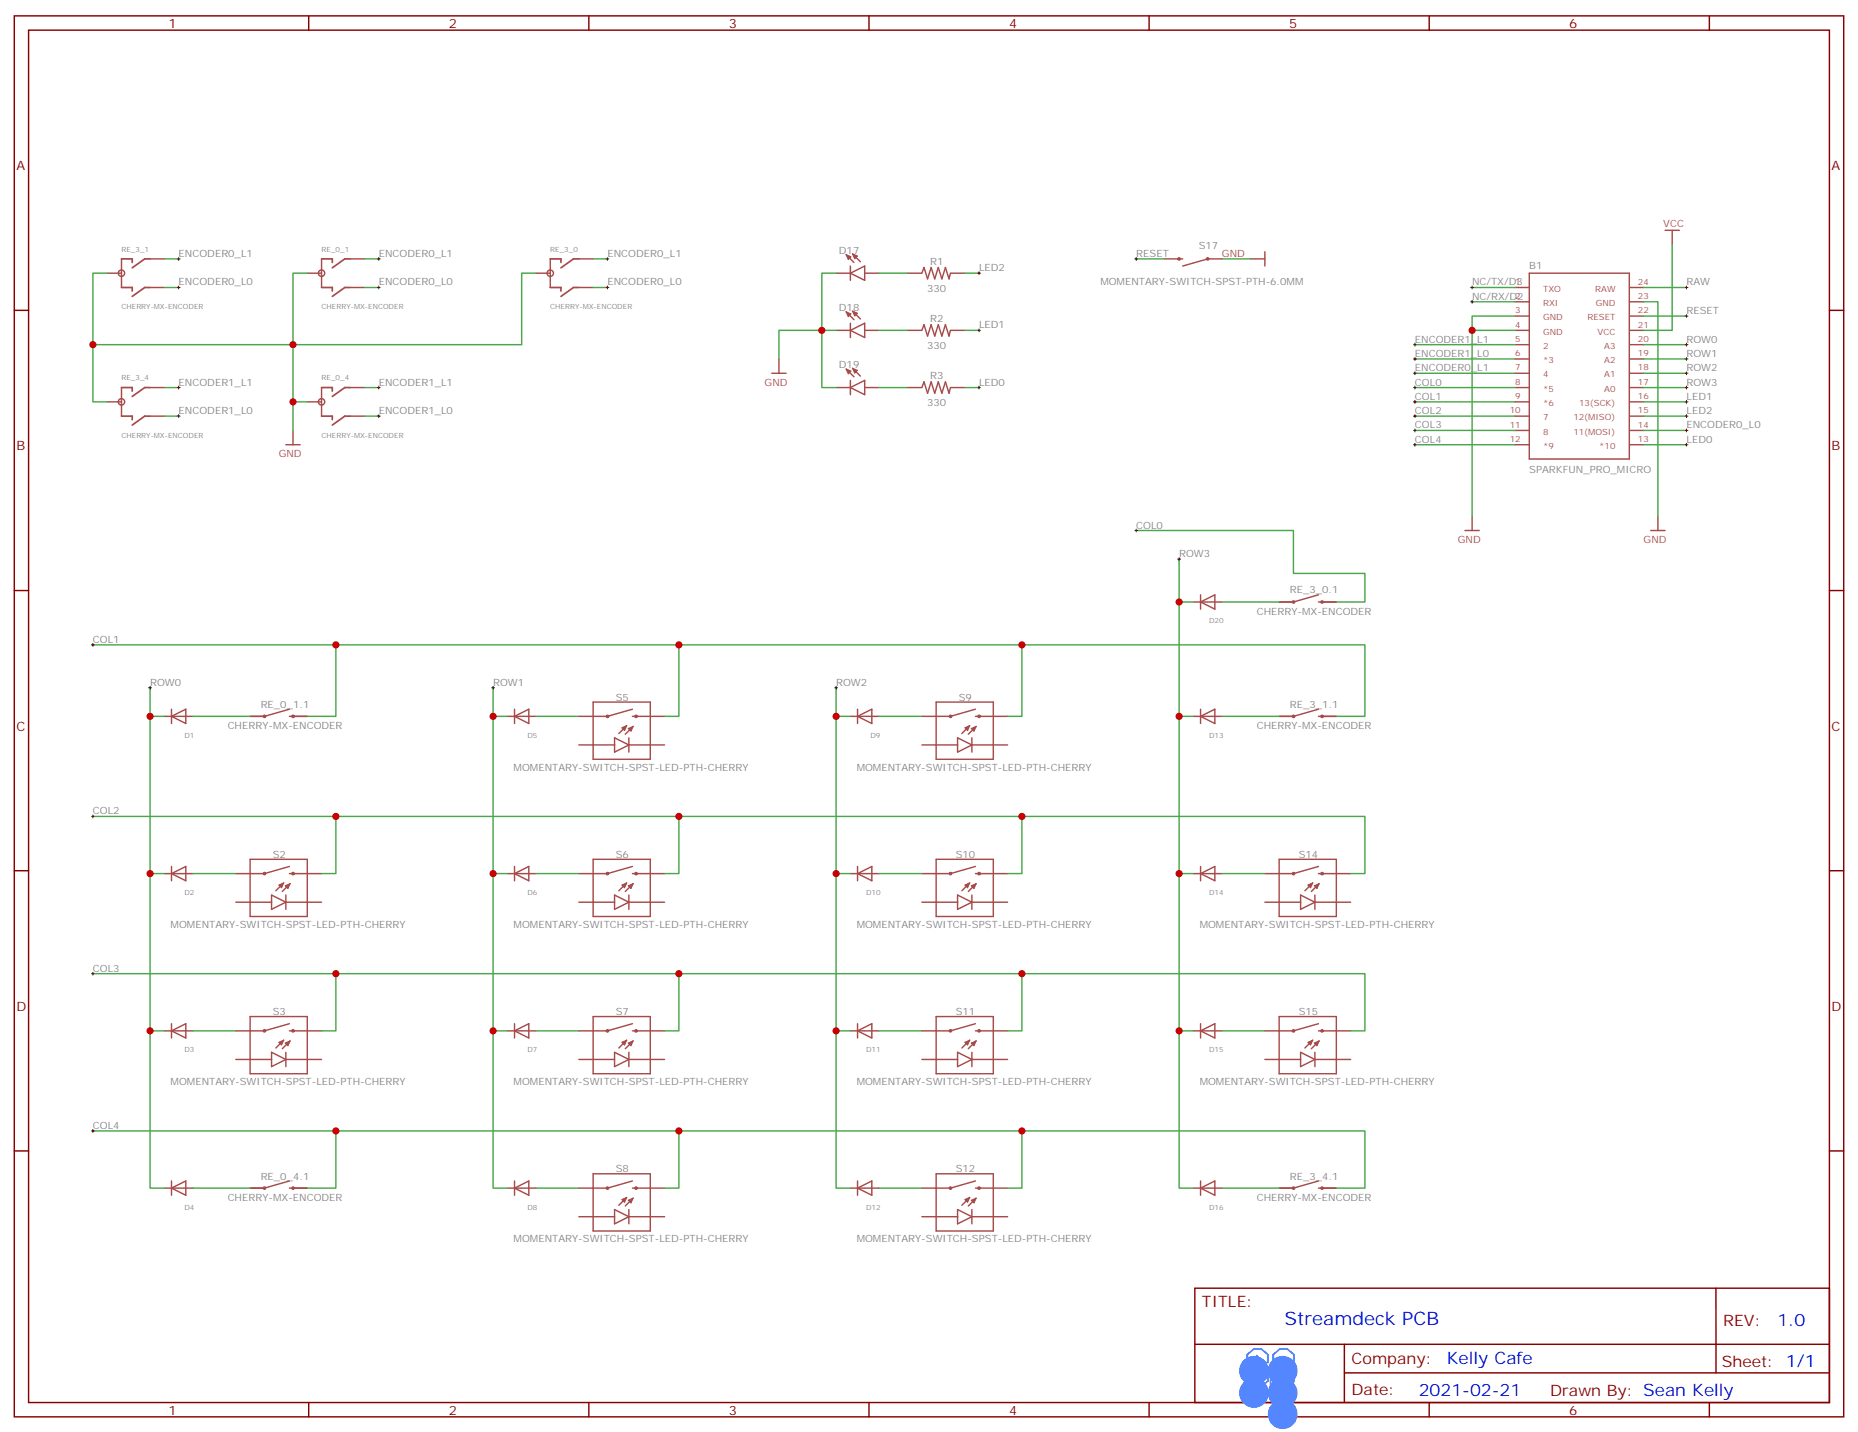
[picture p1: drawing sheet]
<svg xmlns="http://www.w3.org/2000/svg" width="459mm" height="353mm" viewBox="0 0 459 353" stroke-linecap="round" stroke-linejoin="round" font-family="sans-serif">
<g fill="none" stroke="#a64a4a" stroke-width=".35">
<path d="M411 56.8h3.5M412.7 56.8v3.6M26.5 67.4h3.4M30 63.9v7M37.1 70.9h3.5M37.1 63.9h3.5M75.8 67.4h3.5M79.4 63.9v7M86.5 70.9h3.5M86.5 63.9h3.5M132.3 67.4h3.5M135.8 63.9v7"/>
<path d="M142.9 70.9h3.5M142.9 63.9h3.5M206.4 67.4h3.4M208.8 62.8l2 2M208.8 76.9l2 2M209.9 67.4l3.5-1.7v3.5zM209.9 65.7v3.5M209.9 79.8v3.5M210.4 62.7l2 1.9M210.4 76.8l2 1.9M213.5 67.4h3.5M224 67.4h3.5l.6-1.4 .9 2.8 .8-2.8 .9 2.8 .9-2.8 .9 2.8 .9-2.8 .8 2.8 .4-1.4"/>
<path d="M234.7 67.4h3.4M287.5 63.9h4.4M298.1 63.9l-6.2 1.8M298.2 63.9h3.4M308.7 63.9h3.5M312.2 62.1v3.6M373.9 74.5h3.5M373.9 70.9h3.5M373.9 78h3.5M377.5 67.4h24.7v45.9h-24.7zM402.2 74.5h3.5M402.2 70.9h3.5"/>
<path d="M402.2 78h3.5M26.5 99.2h3.4M30 95.6v7.1M37.1 95.6h3.5M75.8 99.2h3.5M79.4 95.6v7.1M86.5 95.6h3.5M190.5 92.1h3.5M192.3 88.6v3.5M206.4 95.6h3.4M206.4 81.5h3.4M208.8 91.1l2 1.9"/>
<path d="M209.9 93.9v3.5M209.9 81.5l3.5-1.7v3.5zM209.9 95.6l3.5-1.7v3.5zM210.4 90.9l2 1.9M213.5 95.6h3.5M213.5 81.5h3.5M224 95.6h3.5l.6-1.4 .9 2.8 .8-2.8 .9 2.8 .9-2.8 .9 2.8 .9-2.8 .8 2.8 .4-1.4M224 81.5h3.5l.6-1.4 .9 2.8 .8-2.8 .9 2.8 .9-2.8 .9 2.8 .9-2.8 .8 2.8 .4-1.4M234.7 95.6h3.4M234.7 81.5h3.4M373.9 85.1h3.5M373.9 88.6h3.5"/>
<path d="M373.9 92.1h3.5M373.9 95.6h3.5M373.9 99.2h3.5M373.9 81.5h3.5M402.2 85.1h3.5M402.2 88.6h3.5M402.2 92.1h3.5M402.2 95.6h3.5M402.2 99.2h3.5M402.2 81.5h3.5M37.1 102.7h3.5M70.6 109.7h3.5"/>
<path d="M72.3 106.2v3.5M86.5 102.7h3.5M373.9 102.7h3.5M373.9 106.2h3.5M373.9 109.7h3.5M402.2 102.7h3.5M402.2 106.2h3.5M402.2 109.7h3.5M361.6 130.9h3.5M363.4 127.4v3.5M407.5 130.9h3.5M409.2 127.4v3.5"/>
<path d="M294.6 148.6h3.4M296.3 146.8v3.5M296.3 148.6l3.6-1.8v3.5zM298.2 148.6h3.4M315.7 148.6h3.5M325.4 148.6h4.4M325.4 146.8l-6.1 1.8M40.6 176.8h3.4M42.3 176.8l3.6-1.8v3.5zM42.3 175v3.5M44.2 176.8h3.4M61.7 176.8h3.5"/>
<path d="M71.4 176.8h4.4M71.4 175l-6.1 1.8M125.2 176.8h3.5M127 176.8l3.5-1.8v3.5zM127 175v3.5M128.8 176.8h3.5M146.4 173.2h14.1v14.2h-14.1zM154.7 179.1l-1.9 1.9M156.1 175l-6.2 1.8h-7M156.1 176.8h7.9M156.3 179.2l-2 2M209.9 176.8h3.5"/>
<path d="M211.7 176.8l3.5-1.8v3.5zM211.7 175v3.5M213.5 176.8h3.5M231.1 173.2h14.1v14.2h-14.1zM239.4 179.1l-2 1.9M240.8 175l-6.2 1.8h-7.1M240.8 176.8h7.9M240.9 179.2l-1.9 2M294.6 176.8h3.4M296.3 176.8l3.6-1.8v3.5zM296.3 175v3.5M298.2 176.8h3.4"/>
<path d="M315.7 176.8h3.5M325.4 176.8h4.4M325.4 175l-6.1 1.8M142.9 183.8h8.8M151.7 182.1l3.5 1.7-3.5 1.8zM155.2 183.8h8.8M155.2 182.1v3.5M227.5 183.8h8.9M236.4 182.1l3.5 1.7-3.5 1.8zM239.9 183.8h8.8M239.9 182.1v3.5M40.6 215.6h3.4"/>
<path d="M42.3 213.8v3.5M42.3 215.6l3.6-1.8v3.5zM44.2 215.6h3.4M61.7 212.1h14.1v14.1h-14.1zM70 217.9l-1.9 1.9M71.4 213.8l-6.1 1.8h-7.1M71.4 215.6h8M71.6 218.1l-1.9 1.9M125.2 215.6h3.5M127 213.8v3.5M127 215.6l3.5-1.8v3.5zM128.8 215.6h3.5"/>
<path d="M146.4 212.1h14.1v14.1h-14.1zM154.7 217.9l-1.9 1.9M156.1 213.8l-6.2 1.8h-7M156.1 215.6h7.9M156.3 218.1l-2 1.9M209.9 215.6h3.5M211.7 213.8v3.5M211.7 215.6l3.5-1.8v3.5zM213.5 215.6h3.5M231.1 212.1h14.1v14.1h-14.1zM239.4 217.9l-2 1.9M240.8 213.8l-6.2 1.8h-7.1"/>
<path d="M240.8 215.6h7.9M240.9 218.1l-1.9 1.9M294.6 215.6h3.4M296.3 213.8v3.5M296.3 215.6l3.6-1.8v3.5zM298.2 215.6h3.4M315.7 212.1h14.1v14.1h-14.1zM324 217.9l-1.9 1.9M325.4 213.8l-6.1 1.8h-7.1M325.4 215.6h8M325.6 218.1l-1.9 1.9M58.2 222.6h8.8"/>
<path d="M67 220.9l3.6 1.7-3.6 1.8zM70.6 222.6h8.8M70.6 220.9v3.5M142.9 222.6h8.8M151.7 220.9l3.5 1.7-3.5 1.8zM155.2 222.6h8.8M155.2 220.9v3.5M227.5 222.6h8.9M236.4 220.9l3.5 1.7-3.5 1.8zM239.9 222.6h8.8M239.9 220.9v3.5M312.2 222.6h8.8"/>
<path d="M321 220.9l3.6 1.7-3.6 1.8zM324.6 222.6h8.8M324.6 220.9v3.5M40.6 254.4h3.4M42.3 252.6v3.6M42.3 254.4l3.6-1.8v3.6zM44.2 254.4h3.4M61.7 250.9h14.1v14.1h-14.1zM67 259.7l3.6 1.7-3.6 1.8zM70 256.7l-1.9 1.9M70.6 259.7v3.5M71.4 252.6l-6.1 1.8h-7.1"/>
<path d="M71.4 254.4h8M71.6 256.9l-1.9 1.9M125.2 254.4h3.5M127 252.6v3.6M127 254.4l3.5-1.8v3.6zM128.8 254.4h3.5M146.4 250.9h14.1v14.1h-14.1zM151.7 259.7l3.5 1.7-3.5 1.8zM154.7 256.7l-1.9 1.9M155.2 259.7v3.5M156.1 252.6l-6.2 1.8h-7M156.1 254.4h7.9"/>
<path d="M156.3 256.9l-2 1.9M209.9 254.4h3.5M211.7 252.6v3.6M211.7 254.4l3.5-1.8v3.6zM213.5 254.4h3.5M231.1 250.9h14.1v14.1h-14.1zM236.4 259.7l3.5 1.7-3.5 1.8zM239.4 256.7l-2 1.9M239.9 259.7v3.5M240.8 252.6l-6.2 1.8h-7.1M240.8 254.4h7.9M240.9 256.9l-1.9 1.9"/>
<path d="M294.6 254.4h3.4M296.3 252.6v3.6M296.3 254.4l3.6-1.8v3.6zM298.2 254.4h3.4M315.7 250.9h14.1v14.1h-14.1zM321 259.7l3.6 1.7-3.6 1.8zM324 256.7l-1.9 1.9M324.6 259.7v3.5M325.4 252.6l-6.1 1.8h-7.1M325.4 254.4h8M325.6 256.9l-1.9 1.9M58.2 261.4h8.8"/>
<path d="M70.6 261.4h8.8M142.9 261.4h8.8M155.2 261.4h8.8M227.5 261.4h8.9M239.9 261.4h8.8M312.2 261.4h8.8M324.6 261.4h8.8M40.6 293.2h3.4M42.3 291.4v3.6M42.3 293.2l3.6-1.8v3.6zM44.2 293.2h3.4M61.7 293.2h3.5"/>
<path d="M71.4 293.2h4.4M71.4 291.4l-6.1 1.8M125.2 293.2h3.5M127 291.4v3.6M127 293.2l3.5-1.8v3.6zM128.8 293.2h3.5M146.4 289.7h14.1v14.1h-14.1zM151.7 298.5l3.5 1.7-3.5 1.8zM154.7 295.5l-1.9 1.9M155.2 298.5v3.5M156.1 291.4l-6.2 1.8h-7M156.1 293.2h7.9"/>
<path d="M156.3 295.7l-2 1.9M209.9 293.2h3.5M211.7 291.4v3.6M211.7 293.2l3.5-1.8v3.6zM213.5 293.2h3.5M231.1 289.7h14.1v14.1h-14.1zM236.4 298.5l3.5 1.7-3.5 1.8zM239.4 295.5l-2 1.9M239.9 298.5v3.5M240.8 291.4l-6.2 1.8h-7.1M240.8 293.2h7.9M240.9 295.7l-1.9 1.9"/>
<path d="M294.6 293.2h3.4M296.3 291.4v3.6M296.3 293.2l3.6-1.8v3.6zM298.2 293.2h3.4M315.7 293.2h3.5M325.4 293.2h4.4M325.4 291.4l-6.1 1.8M142.9 300.2h8.8M155.2 300.2h8.8M227.5 300.2h8.9M239.9 300.2h8.8"/>
<circle cx="30" cy="67.4" r=".79"/>
<circle cx="79.4" cy="67.4" r=".79"/>
<circle cx="135.8" cy="67.4" r=".79"/>
<circle cx="30" cy="99.2" r=".79"/>
<circle cx="79.4" cy="99.2" r=".79"/>
</g>
<g fill="none" stroke="#a64a4a" stroke-width=".56">
<path d="M319.4 148.6l-.1-.2-.2 .2 .2 .1 .1-.1M326.5 148.6l-.2-.2-.2 .2 .2 .1 .2-.1M65.4 254.4l-.1-.2-.2 .2 .2 .2 .1-.2M72.5 254.4l-.2-.2-.2 .2 .2 .2 .2-.2M150.1 254.4l-.2-.2-.1 .2 .1 .2 .2-.2M157.2 254.4l-.2-.2-.2 .2 .2 .2 .2-.2M234.8 254.4l-.2-.2-.2 .2 .2 .2 .2-.2M241.8 254.4l-.1-.2-.2 .2 .1 .2 .2-.2M319.4 254.4l-.1-.2-.2 .2 .2 .2 .1-.2M326.5 254.4l-.2-.2-.2 .2 .2 .2 .2-.2"/>
<circle cx="291" cy="63.9" r=".18"/>
<circle cx="298.1" cy="63.9" r=".18"/>
<circle cx="65.3" cy="176.8" r=".18"/>
<circle cx="72.3" cy="176.8" r=".18"/>
<circle cx="149.9" cy="176.8" r=".18"/>
<circle cx="157" cy="176.8" r=".18"/>
<circle cx="234.6" cy="176.8" r=".18"/>
<circle cx="241.7" cy="176.8" r=".18"/>
<circle cx="319.3" cy="176.8" r=".18"/>
<circle cx="326.3" cy="176.8" r=".18"/>
<circle cx="65.3" cy="215.6" r=".18"/>
<circle cx="72.3" cy="215.6" r=".18"/>
<circle cx="149.9" cy="215.6" r=".18"/>
<circle cx="157" cy="215.6" r=".18"/>
<circle cx="234.6" cy="215.6" r=".18"/>
<circle cx="241.7" cy="215.6" r=".18"/>
<circle cx="319.3" cy="215.6" r=".18"/>
<circle cx="326.3" cy="215.6" r=".18"/>
<circle cx="65.3" cy="293.2" r=".18"/>
<circle cx="72.3" cy="293.2" r=".18"/>
<circle cx="149.9" cy="293.2" r=".18"/>
<circle cx="157" cy="293.2" r=".18"/>
<circle cx="234.6" cy="293.2" r=".18"/>
<circle cx="241.7" cy="293.2" r=".18"/>
<circle cx="319.3" cy="293.2" r=".18"/>
<circle cx="326.3" cy="293.2" r=".18"/>
</g>
<g fill="#a64a4a" stroke="#a64a4a" stroke-width=".25">
<path d="M68.8 218.4l1.2-.5-.5 1.2z"/>
<path d="M70.4 218.6l1.2-.5-.5 1.2z"/>
<path d="M68.8 257.2l1.2-.5-.5 1.2z"/>
<path d="M70.4 257.4l1.2-.5-.5 1.2z"/>
<path d="M153.5 179.6l1.2-.5-.5 1.2z"/>
<path d="M155 179.8l1.3-.6-.5 1.3z"/>
<path d="M153.5 218.4l1.2-.5-.5 1.2z"/>
<path d="M155 218.6l1.3-.5-.5 1.2z"/>
<path d="M153.5 257.2l1.2-.5-.5 1.2z"/>
<path d="M155 257.4l1.3-.5-.5 1.2z"/>
<path d="M153.5 296l1.2-.5-.5 1.2z"/>
<path d="M155 296.2l1.3-.5-.5 1.2z"/>
<path d="M238.1 179.6l1.3-.5-.6 1.2z"/>
<path d="M239.7 179.8l1.2-.6-.5 1.3z"/>
<path d="M238.1 218.4l1.3-.5-.6 1.2z"/>
<path d="M239.7 218.6l1.2-.5-.5 1.2z"/>
<path d="M238.1 257.2l1.3-.5-.6 1.2z"/>
<path d="M239.7 257.4l1.2-.5-.5 1.2z"/>
<path d="M238.1 296l1.3-.5-.6 1.2z"/>
<path d="M239.7 296.2l1.2-.5-.5 1.2z"/>
<path d="M322.8 218.4l1.2-.5-.5 1.2z"/>
<path d="M324.4 218.6l1.2-.5-.5 1.2z"/>
<path d="M322.8 257.2l1.2-.5-.5 1.2z"/>
<path d="M324.4 257.4l1.2-.5-.5 1.2z"/>
<path d="M210.4 62.7l1.3 .5-.7 .7z"/>
<path d="M208.8 62.8l1.3 .6-.7 .7z"/>
<path d="M210.4 90.9l1.3 .5-.7 .7z"/>
<path d="M208.8 91.1l1.3 .5-.7 .7z"/>
<path d="M210.4 76.8l1.3 .5-.7 .7z"/>
<path d="M208.8 76.9l1.3 .6-.7 .7z"/>
</g>
<g fill="none" stroke="#a64a4a" stroke-width=".42">
<path d="M30 63.9h2.6v.9M30 70.9h2.6v.9M37 63.9h-1.3l-3.1 2.2M37 70.9h-1.3l-3.1 2.2M79.4 63.9h2.6v.9M79.4 70.9h2.6v.9M86.4 63.9h-1.3l-3.1 2.2M86.4 70.9h-1.3l-3.1 2.2M135.8 63.9h2.7v.9M135.8 70.9h2.7v.9M142.9 63.9h-1.3l-3.1 2.2M142.9 70.9h-1.3l-3.1 2.2"/>
<path d="M30 95.6h2.6v.9M37 95.6h-1.3l-3.1 2.2M79.4 95.6h2.6v.9M86.4 95.6h-1.3l-3.1 2.2M30 102.7h2.6v.9M37 102.7h-1.3l-3.1 2.2M79.4 102.7h2.6v.9M86.4 102.7h-1.3l-3.1 2.2"/>
</g>
<g fill="none" stroke="#4aa64a" stroke-width=".35">
<path d="M26.5 67.4h-3.6v17.7M40.6 63.9h3.5M40.6 70.9h3.5M75.8 67.4h-3.5v38.8M90 63.9h3.5M90 70.9h3.5M132.3 67.4h-3.5v17.7h-105.9v14.1h3.6M146.4 63.9h3.5M146.4 70.9h3.5M206.4 67.4h-3.6v14.1h3.6M217 67.4h7M238.1 67.4h3.6"/>
<path d="M280.5 63.9h7M301.6 63.9h7.1M363.4 70.9h10.5M363.4 74.5h10.5M373.9 78h-10.5v3.5M405.7 74.5h3.5v52.9M405.7 78h10.6M405.7 70.9h10.6M412.7 60.4v21.1h-7M40.6 95.6h3.5M72.3 99.2h3.5M90 95.6h3.5"/>
<path d="M192.3 88.6v-7.1h10.5v14.1h3.6M217 95.6h7M217 81.5h7M238.1 95.6h3.6M238.1 81.5h3.6M349.2 99.2h24.7M349.2 85.1h24.7M349.2 88.6h24.7M349.2 92.1h24.7M349.2 95.6h24.7M373.9 81.5h-10.5v45.9M405.7 99.2h10.6"/>
<path d="M405.7 85.1h10.6M405.7 88.6h10.6M405.7 92.1h10.6M405.7 95.6h10.6M40.6 102.7h3.5M90 102.7h3.5M349.2 102.7h24.7M349.2 106.2h24.7M349.2 109.7h24.7M405.7 102.7h10.6M405.7 106.2h10.6M405.7 109.7h10.6"/>
<path d="M280.5 130.9h38.8v10.6h17.6v7.1h-7.1M291 138v38.8M22.9 159.1h314v17.7h-7.1M82.9 159.1v17.7h-7.1M167.6 159.1v17.7h-3.6M252.2 159.1v17.7h-3.5M291 148.6h3.6M301.6 148.6h14.1M37 169.7v123.5h3.6M37 176.8h3.6M47.6 176.8h14.1M121.7 169.7v123.5h3.5"/>
<path d="M121.7 176.8h3.5M132.3 176.8h10.6M206.4 169.7v123.5h3.5M206.4 176.8h3.5M217 176.8h10.5M294.6 176.8h-3.6v116.4h3.6M301.6 176.8h14.1M22.9 201.5h314v14.1h-3.5M37 215.6h3.6M47.6 215.6h10.6M82.9 201.5v14.1h-3.5M121.7 215.6h3.5"/>
<path d="M132.3 215.6h10.6M167.6 201.5v14.1h-3.6M206.4 215.6h3.5M217 215.6h10.5M252.2 201.5v14.1h-3.5M291 215.6h3.6M301.6 215.6h10.6M22.9 240.3h314v14.1h-3.5M37 254.4h3.6M47.6 254.4h10.6M82.9 240.3v14.1h-3.5M121.7 254.4h3.5"/>
<path d="M132.3 254.4h10.6M167.6 240.3v14.1h-3.6M206.4 254.4h3.5M217 254.4h10.5M252.2 240.3v14.1h-3.5M291 254.4h3.6M301.6 254.4h10.6M22.9 279.1h314v14.1h-7.1M82.9 279.1v14.1h-7.1M167.6 279.1v14.1h-3.6M252.2 279.1v14.1h-3.5M47.6 293.2h14.1"/>
<path d="M132.3 293.2h10.6M217 293.2h10.5M301.6 293.2h14.1"/>
</g>
<g fill="none" stroke="#000" stroke-width=".25">
<path d="M43.7 63.9h.7M43.7 70.9h.7M44.1 63.5v.7M44.1 70.6v.7M93.1 63.9h.7M93.1 70.9h.7M93.5 63.5v.7M93.5 70.6v.7M149.6 63.9h.7M149.6 70.9h.7M149.9 63.5v.7M149.9 70.6v.7"/>
<path d="M241.3 67.4h.7M241.7 67.1v.7M280.1 63.9h.7M280.5 63.5v.7M363 70.9h.7M363 74.5h.7M363.4 70.6v.7M363.4 74.1v.7M415.9 78h.7M415.9 70.9h.7M416.3 70.6v.7M416.3 77.6v.8"/>
<path d="M43.7 95.6h.7M44.1 95.3v.7M93.1 95.6h.7M93.5 95.3v.7M241.3 95.6h.7M241.3 81.5h.7M241.7 81.2v.7M241.7 95.3v.7M348.9 85.1h.7M348.9 88.6h.7M348.9 92.1h.7M348.9 95.6h.7"/>
<path d="M348.9 99.2h.7M349.2 84.7v.7M349.2 88.2v.7M349.2 91.8v.7M349.2 95.3v.7M349.2 98.8v.7M415.9 85.1h.7M415.9 88.6h.7M415.9 92.1h.7M415.9 95.6h.7M415.9 99.2h.7M416.3 84.7v.7"/>
<path d="M416.3 88.2v.7M416.3 91.8v.7M416.3 95.3v.7M416.3 98.8v.7M43.7 102.7h.7M44.1 102.3v.7M93.1 102.7h.7M93.5 102.3v.7M348.9 102.7h.7M348.9 106.2h.7M348.9 109.7h.7M349.2 102.3v.7"/>
<path d="M349.2 105.9v.7M349.2 109.4v.7M415.9 102.7h.7M415.9 106.2h.7M415.9 109.7h.7M416.3 102.3v.7M416.3 105.9v.7M416.3 109.4v.7M280.1 130.9h.7M280.5 130.6v.7M290.7 138h.7M291 137.6v.7"/>
<path d="M22.6 159.1h.7M22.9 158.8v.7M36.7 169.7h.7M37 169.4v.7M121.4 169.7h.7M121.7 169.4v.7M206 169.7h.7M206.4 169.4v.7M22.6 201.5h.7M22.9 201.1v.7M22.9 239.9v.7M22.6 240.3h.7"/>
<path d="M22.6 279.1h.7M22.9 278.7v.7"/>
</g>
<g fill="none" stroke="#870000" stroke-width=".35">
<path d="M3.5 3.9h451.6v345.7h-451.6zM7.1 7.4h444.5v338.7h-444.5zM76.2 3.9v3.5M145.3 3.9v3.5M214.5 3.9v3.5M283.6 3.9v3.5M352.8 3.9v3.5M421.9 3.9v3.5M3.5 76.6h3.6M451.6 76.6h3.5M3.5 145.7h3.6M451.6 145.7h3.5"/>
<path d="M3.5 214.9h3.6M451.6 214.9h3.5M3.5 284h3.6M451.6 284h3.5M294.9 317.9h156.7v28.2h-156.7zM423.5 317.9l.1 20.9M295 331.7h156.4M331.8 338.8h119.6M331.8 331.7v14.1M76.2 346.1v3.5M145.3 346.1v3.5M214.5 346.1v3.5"/>
<path d="M283.6 346.1v3.5M352.8 346.1v3.5M421.9 346.1v3.5"/>
</g>
<g fill="#5487ff">
<path d="M306.8 335.8a3.7 3.7 0 0 1 3.3-1.2v-.4l.5 .4a3.8 3.8 0 0 1 1.6 6.2 3.7 3.7 0 0 1-5.2 .2 3.7 3.7 0 0 1-.2-5.2z"/>
<path d="M306.8 341.2a3.7 3.7 0 0 1 3.3-1.1v-.4l.5 .4a3.9 3.9 0 0 1 2.1 5.6 3.7 3.7 0 0 1-5.4 1 3.7 3.7 0 0 1-.5-5.5z"/>
<path d="M307.6 334.2l1.8-1.5h2l1.8 1.5v2.3l-2-.1-1.2-1.3 .4-.3 1.1 1.2h1.2v-1.6l-1.5-1.3h-1.6l-1.5 1.3v1.7l1.5 1h3.3l.7 .3 .7-.3h3.4l1.4-1v-1.7l-1.4-1.3h-1.7l-1.5 1.3v1.6h1.3l1-1.2 .4 .3-1.2 1.3-2 .1v-2.3l1.8-1.5h2.1l1.7 1.5v2.1l-1.8 1.2h-3.4l-.7 .3-.9-.3h-3.4l-1.8-1.2z"/>
<path d="M307.6 338.7l1.8-1h3.4l.8-.3 .8 .3h3.4l1.8 1.1v2.2l-1.8 1.4h-2l-1.8-1.5v-2.3h2l1.2 1.4-.4 .3-1-1.3h-1.3v1.7l1.5 1.3h1.7l1.4-1.2v-1.8l-1.4-.9h-3.4l-.7-.3-.7 .3h-3.3l-1.5 .8v1.8l1.5 1.3h1.6l1.5-1.3v-1.7h-1.2l-1.1 1.3-.4-.3 1.2-1.4h2v2.3l-1.8 1.5h-2l-1.8-1.5z"/>
<path d="M313.4 337.6h.5v4.7l3.3 3-.4 .2-3.4-3.1z"/>
<circle cx="316.6" cy="338.3" r="3.7"/>
<circle cx="316.6" cy="343.7" r="3.7"/>
<circle cx="316.6" cy="349" r="3.7"/>
</g>
<g fill="#c00">
<circle cx="363.4" cy="81.5" r=".88"/>
<circle cx="22.9" cy="85.1" r=".88"/>
<circle cx="72.3" cy="85.1" r=".88"/>
<circle cx="72.3" cy="99.2" r=".88"/>
<circle cx="202.8" cy="81.5" r=".88"/>
<circle cx="37" cy="254.4" r=".88"/>
<circle cx="37" cy="215.6" r=".88"/>
<circle cx="37" cy="176.8" r=".88"/>
<circle cx="121.7" cy="254.4" r=".88"/>
<circle cx="121.7" cy="215.6" r=".88"/>
<circle cx="121.7" cy="176.8" r=".88"/>
<circle cx="206.4" cy="254.4" r=".88"/>
<circle cx="206.4" cy="215.6" r=".88"/>
<circle cx="206.4" cy="176.8" r=".88"/>
<circle cx="291" cy="254.4" r=".88"/>
<circle cx="291" cy="215.6" r=".88"/>
<circle cx="291" cy="176.8" r=".88"/>
<circle cx="291" cy="148.6" r=".88"/>
<circle cx="82.9" cy="159.1" r=".88"/>
<circle cx="167.6" cy="159.1" r=".88"/>
<circle cx="252.2" cy="159.1" r=".88"/>
<circle cx="82.9" cy="201.5" r=".88"/>
<circle cx="167.6" cy="201.5" r=".88"/>
<circle cx="252.2" cy="201.5" r=".88"/>
<circle cx="252.2" cy="240.3" r=".88"/>
<circle cx="167.6" cy="240.3" r=".88"/>
<circle cx="82.9" cy="240.3" r=".88"/>
<circle cx="82.9" cy="279.1" r=".88"/>
<circle cx="167.6" cy="279.1" r=".88"/>
<circle cx="252.2" cy="279.1" r=".88"/>
</g>
<text font-size="4.6" fill="#00f" x="317" y="326.9">Streamdeck PCB</text>
<g font-size="4.2" fill="#00f">
<text x="438.7" y="327.1">1.0</text>
<text x="357.1" y="336.7">Kelly Cafe</text>
<text x="350.2" y="344.5">2021-02-21</text>
</g>
<g font-size="3.9" fill="#800">
<text x="296.7" y="322.5">TITLE:</text>
<text x="425.3" y="327.1">REV:</text>
<text x="333.6" y="336.7">Company:</text>
<text x="425" y="337.3">Sheet: 1/1</text>
<text x="333.6" y="344.3">Date:</text>
<text x="382.6" y="344.4">Drawn By: Sean Kelly</text>
</g>
<g font-size="3.2" fill="#800">
<text x="41.6" y="6.9">1</text>
<text x="110.8" y="6.9">2</text>
<text x="179.9" y="6.9">3</text>
<text x="249.1" y="6.9">4</text>
<text x="318.2" y="6.9">5</text>
<text x="387.3" y="6.9">6</text>
<text x="4.1" y="42">A</text>
<text x="452.1" y="42">A</text>
<text x="4.1" y="111.2">B</text>
<text x="452.1" y="111.2">B</text>
<text x="4.1" y="180.3">C</text>
<text x="452.1" y="180.3">C</text>
<text x="4.1" y="249.4">D</text>
<text x="452.1" y="249.4">D</text>
<text x="41.6" y="349.1">1</text>
<text x="110.8" y="349.1">2</text>
<text x="179.9" y="349.1">3</text>
<text x="249.1" y="349.1">4</text>
<text x="318.2" y="349.1">5</text>
<text x="387.3" y="349.1">6</text>
</g>
<g font-size="2.5" fill="#a54b4b">
<text x="410.5" y="56">VCC</text>
<text x="301.6" y="63.4">GND</text>
<text x="188.7" y="95.1">GND</text>
<text x="68.8" y="112.8">GND</text>
<text x="359.8" y="133.9">GND</text>
<text x="405.7" y="133.9">GND</text>
</g>
<g font-size="2.5" fill="#838383">
<text x="44.1" y="63.4">ENCODER0_L1</text>
<text x="93.5" y="63.4">ENCODER0_L1</text>
<text x="149.9" y="63.4">ENCODER0_L1</text>
<text x="207.1" y="62.7">D17</text>
<text x="229.6" y="65.3">R1</text>
<text x="280.5" y="63.4">RESET</text>
<text x="295.9" y="61.4">S17</text>
<text x="44.1" y="70.4">ENCODER0_L0</text>
<text x="93.5" y="70.4">ENCODER0_L0</text>
<text x="149.9" y="70.4">ENCODER0_L0</text>
<text x="241.7" y="66.9">LED2</text>
<text x="271.6" y="70.2">MOMENTARY-SWITCH-SPST-PTH-6.0MM</text>
<text x="363.4" y="70.4">NC/TX/D3</text>
<text x="377.5" y="66.4">B1</text>
<text x="416.3" y="70.4">RAW</text>
<text x="207.1" y="76.8">D18</text>
<text x="228.8" y="72">330</text>
<text x="363.4" y="74">NC/RX/D2</text>
<text x="416.3" y="77.5">RESET</text>
<text x="229.6" y="79.4">R2</text>
<text x="241.7" y="81">LED1</text>
<text x="228.8" y="86.1">330</text>
<text x="349.2" y="84.6">ENCODER1_L1</text>
<text x="349.2" y="88.1">ENCODER1_L0</text>
<text x="416.3" y="84.6">ROW0</text>
<text x="416.3" y="88.1">ROW1</text>
<text x="44.1" y="95.1">ENCODER1_L1</text>
<text x="93.5" y="95.1">ENCODER1_L1</text>
<text x="207.1" y="90.9">D19</text>
<text x="229.6" y="93.5">R3</text>
<text x="241.7" y="95.1">LED0</text>
<text x="349.2" y="91.6">ENCODER0_L1</text>
<text x="349.2" y="95.1">COL0</text>
<text x="416.3" y="91.6">ROW2</text>
<text x="416.3" y="95.1">ROW3</text>
<text x="228.8" y="100.2">330</text>
<text x="349.2" y="98.7">COL1</text>
<text x="416.3" y="98.7">LED1</text>
<text x="44.1" y="102.2">ENCODER1_L0</text>
<text x="93.5" y="102.2">ENCODER1_L0</text>
<text x="349.2" y="102.2">COL2</text>
<text x="349.2" y="105.7">COL3</text>
<text x="416.3" y="105.7">ENCODER0_L0</text>
<text x="416.3" y="102.2">LED2</text>
<text x="349.2" y="109.3">COL4</text>
<text x="416.3" y="109.3">LED0</text>
<text x="377.5" y="116.8">SPARKFUN_PRO_MICRO</text>
<text x="280.5" y="130.4">COL0</text>
<text x="291" y="137.5">ROW3</text>
<text x="318.3" y="146.4">RE_3_0.1</text>
<text x="310.2" y="151.7">CHERRY-MX-ENCODER</text>
<text x="22.9" y="158.6">COL1</text>
<text x="37" y="169.2">ROW0</text>
<text x="121.7" y="169.2">ROW1</text>
<text x="152" y="172.9">S5</text>
<text x="206.4" y="169.2">ROW2</text>
<text x="236.6" y="172.9">S9</text>
<text x="56.2" y="180">CHERRY-MX-ENCODER</text>
<text x="64.3" y="174.7">RE_0_1.1</text>
<text x="310.2" y="180">CHERRY-MX-ENCODER</text>
<text x="318.3" y="174.7">RE_3_1.1</text>
<text x="126.8" y="190.2">MOMENTARY-SWITCH-SPST-LED-PTH-CHERRY</text>
<text x="211.5" y="190.2">MOMENTARY-SWITCH-SPST-LED-PTH-CHERRY</text>
<text x="22.9" y="201">COL2</text>
<text x="67.3" y="211.7">S2</text>
<text x="152" y="211.7">S6</text>
<text x="235.9" y="211.7">S10</text>
<text x="320.6" y="211.7">S14</text>
<text x="42.1" y="229">MOMENTARY-SWITCH-SPST-LED-PTH-CHERRY</text>
<text x="126.8" y="229">MOMENTARY-SWITCH-SPST-LED-PTH-CHERRY</text>
<text x="211.5" y="229">MOMENTARY-SWITCH-SPST-LED-PTH-CHERRY</text>
<text x="296.1" y="229">MOMENTARY-SWITCH-SPST-LED-PTH-CHERRY</text>
<text x="22.9" y="239.8">COL3</text>
<text x="67.3" y="250.5">S3</text>
<text x="152" y="250.5">S7</text>
<text x="235.9" y="250.5">S11</text>
<text x="320.6" y="250.5">S15</text>
<text x="42.1" y="267.8">MOMENTARY-SWITCH-SPST-LED-PTH-CHERRY</text>
<text x="126.8" y="267.8">MOMENTARY-SWITCH-SPST-LED-PTH-CHERRY</text>
<text x="211.5" y="267.8">MOMENTARY-SWITCH-SPST-LED-PTH-CHERRY</text>
<text x="296.1" y="267.8">MOMENTARY-SWITCH-SPST-LED-PTH-CHERRY</text>
<text x="22.9" y="278.6">COL4</text>
<text x="64.3" y="291.1">RE_0_4.1</text>
<text x="152" y="289.3">S8</text>
<text x="235.9" y="289.3">S12</text>
<text x="318.3" y="291.1">RE_3_4.1</text>
<text x="56.2" y="296.4">CHERRY-MX-ENCODER</text>
<text x="310.2" y="296.4">CHERRY-MX-ENCODER</text>
<text x="126.8" y="306.6">MOMENTARY-SWITCH-SPST-LED-PTH-CHERRY</text>
<text x="211.5" y="306.6">MOMENTARY-SWITCH-SPST-LED-PTH-CHERRY</text>
</g>
<g font-size="2.1" fill="#a54b4b">
<text x="374" y="70.2">1</text>
<text x="380.9" y="72">TXO</text>
<text x="393.7" y="72">RAW</text>
<text x="404.3" y="70.2">24</text>
<text x="374" y="77.3">3</text>
<text x="374" y="73.8">2</text>
<text x="380.9" y="75.5">RXI</text>
<text x="393.9" y="75.5">GND</text>
<text x="404.3" y="73.8">23</text>
<text x="404.3" y="77.3">22</text>
<text x="374" y="80.8">4</text>
<text x="380.9" y="82.6">GND</text>
<text x="380.9" y="79">GND</text>
<text x="391.9" y="79">RESET</text>
<text x="394.3" y="82.6">VCC</text>
<text x="404.3" y="80.8">21</text>
<text x="374" y="84.4">5</text>
<text x="374" y="87.9">6</text>
<text x="380.9" y="86.1">2</text>
<text x="380.9" y="89.6">*3</text>
<text x="396" y="89.6">A2</text>
<text x="396" y="86.1">A3</text>
<text x="404.3" y="87.9">19</text>
<text x="404.3" y="84.4">20</text>
<text x="374" y="91.4">7</text>
<text x="374" y="94.9">8</text>
<text x="380.9" y="93.2">4</text>
<text x="396" y="93.2">A1</text>
<text x="404.3" y="94.9">17</text>
<text x="404.3" y="91.4">18</text>
<text x="372.6" y="102">10</text>
<text x="374" y="98.5">9</text>
<text x="380.9" y="96.7">*5</text>
<text x="380.9" y="100.2">*6</text>
<text x="389.8" y="100.2">13(SCK)</text>
<text x="396" y="96.7">A0</text>
<text x="404.3" y="102">15</text>
<text x="404.3" y="98.5">16</text>
<text x="372.6" y="105.5">11</text>
<text x="380.9" y="103.7">7</text>
<text x="380.9" y="107.3">8</text>
<text x="388.4" y="107.3">11(MOSI)</text>
<text x="388.4" y="103.7">12(MISO)</text>
<text x="404.3" y="105.5">14</text>
<text x="372.6" y="109.1">12</text>
<text x="380.9" y="110.8">*9</text>
<text x="394.7" y="110.8">*10</text>
<text x="404.3" y="109.1">13</text>
</g>
<g font-size="1.8" fill="#838383">
<text x="30" y="62.1">RE_3_1</text>
<text x="79.4" y="62.1">RE_0_1</text>
<text x="135.8" y="62.1">RE_3_0</text>
<text x="30" y="76.2">CHERRY-MX-ENCODER</text>
<text x="79.4" y="76.2">CHERRY-MX-ENCODER</text>
<text x="135.8" y="76.2">CHERRY-MX-ENCODER</text>
<text x="30" y="93.9">RE_3_4</text>
<text x="79.4" y="93.9">RE_0_4</text>
<text x="30" y="108">CHERRY-MX-ENCODER</text>
<text x="79.4" y="108">CHERRY-MX-ENCODER</text>
<text x="298.4" y="153.8">D20</text>
<text x="45.5" y="182.1">D1</text>
<text x="130.2" y="182.1">D5</text>
<text x="214.8" y="182.1">D9</text>
<text x="298.4" y="182.1">D13</text>
<text x="45.5" y="220.9">D2</text>
<text x="130.2" y="220.9">D6</text>
<text x="213.8" y="220.9">D10</text>
<text x="298.4" y="220.9">D14</text>
<text x="45.5" y="259.7">D3</text>
<text x="130.2" y="259.7">D7</text>
<text x="213.8" y="259.7">D11</text>
<text x="298.4" y="259.7">D15</text>
<text x="45.5" y="298.5">D4</text>
<text x="130.2" y="298.5">D8</text>
<text x="213.8" y="298.5">D12</text>
<text x="298.4" y="298.5">D16</text>
</g>
</svg>
